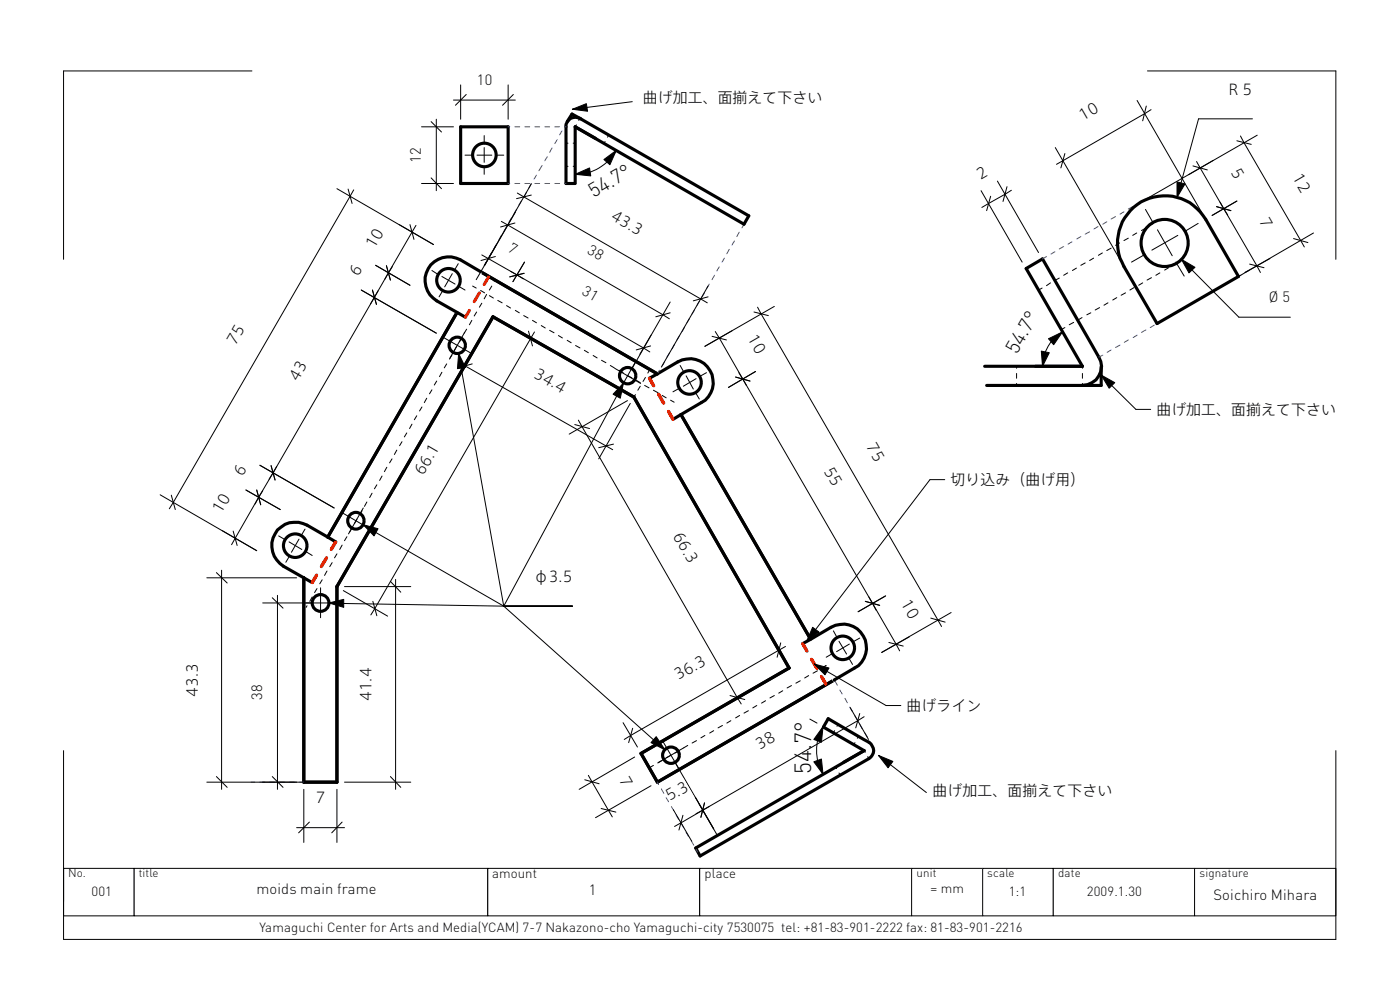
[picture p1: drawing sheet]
<svg xmlns="http://www.w3.org/2000/svg" width="297mm" height="210mm" viewBox="0 0 297 210" stroke-linecap="round" stroke-linejoin="round" font-family="sans-serif">
<path d="M13.5 184.2h15v10.1h-15z" fill="none" stroke="#000" stroke-width=".21"/>
<path d="M28.5 184.2h75v10.1h-75z" fill="#fff"/>
<path d="M28.5 184.2h75v10.1h-75z" fill="none" stroke="#000" stroke-width=".21"/>
<path d="M103.5 184.2h44.9v10.1h-44.9z" fill="#fff"/>
<path d="M103.5 184.2h44.9v10.1h-44.9z" fill="none" stroke="#000" stroke-width=".21"/>
<path d="M148.4 184.2h45v10.1h-45z" fill="#fff"/>
<path d="M148.4 184.2h45v10.1h-45z" fill="none" stroke="#000" stroke-width=".21"/>
<path d="M193.4 184.2h15.1v10.1h-15.1z" fill="#fff"/>
<path d="M193.4 184.2h15.1v10.1h-15.1z" fill="none" stroke="#000" stroke-width=".21"/>
<path d="M208.5 184.2h15v10.1h-15z" fill="#fff"/>
<path d="M208.5 184.2h15v10.1h-15z" fill="none" stroke="#000" stroke-width=".21"/>
<path d="M223.5 184.2h29.9v10.1h-29.9z" fill="#fff"/>
<path d="M223.5 184.2h29.9v10.1h-29.9z" fill="none" stroke="#000" stroke-width=".21"/>
<path d="M253.4 184.2h30v10.1h-30z" fill="#fff"/>
<path d="M53.4 15h-39.9v40M243.4 15h40v40M13.5 159.2v40.1h269.9v-40.1M253.4 184.2h30v10.1h-30z" fill="none" stroke="#000" stroke-width=".21"/>
<g fill="#fff">
<path d="M214 188.3h3.7v3.5h-3.7z"/>
<path d="M230.6 188.3h11.6v3.5h-11.6z"/>
<path d="M19.4 188.3h4.4v3.5h-4.4z"/>
<path d="M257.4 188.5h22v4h-22z"/>
<path d="M124.9 187.5h1.7v4h-1.7z"/>
<path d="M54.4 187.4h25.5v4h-25.5z"/>
</g>
<path d="M102 57.6l-5 8.7M139.5 79.3l5 8.6M69.5 113.9l-5 8.7M172 135.6l5 8.7" fill="none" stroke="#fff" stroke-width=".66"/>
<path d="M102 57.6l37.5 21.7M97 66.3l-27.5 47.6M144.5 87.9l27.5 47.7M64.5 122.6v43.3h7v-41.5l33.1-57.2 29.9 17 32.9 57.5-31.4 18.1 3.5 6.1 37.5-21.6" fill="none" stroke="#000" stroke-width=".66"/>
<g fill="none" stroke="#082ae4" stroke-width=".21">
<path d="M112.7 38.9l-.5 1M113.8 37.1l-.5 .9M114.5 36l-.2 .2M102.1 57.3l-.1 .3M103.2 55.4l-.5 1M104.2 53.7l-.5 .8M105.3 51.8l-.5 .8M106.4 49.9l-.5 1M107.5 48.2l-.5 .8M108.5 46.3l-.5 .8M109.6 44.4l-.5 1M110.6 42.7l-.5 .8"/>
<path d="M111.7 40.8l-.5 .9M177 144.3l.1 .1M177.1 144.5l.6 .9M178.2 146.4l.5 .8M179.3 148.1l.5 1M180.3 150l.5 .9M181.4 151.9l.5 .8M182.4 153.6l.5 1M183.5 155.5l.5 .9M184.5 157.4l.5 .8M53.3 165.9h.7M55.1 165.9h1.1"/>
<path d="M57.3 165.9h1M59.4 165.9h1M61.5 165.9h1M63.6 165.9h.9"/>
</g>
<g fill="none" stroke="#000" stroke-width=".21">
<path d="M105 59.4l-.2 .3M106.4 47l35.6 20.6M109.2 47.3l-3 .9M109.3 45l-8.3 14.3M93.7 79l-.5 .9M94.8 77.2l-.5 .8M95.9 75.3l-.5 .9M96.9 73.5l-.5 .9M98 71.7l-.5 .8M99 69.8l-.5 .9M100.1 68l-.5 .9M100.3 60.7l.7 .4"/>
<path d="M101.1 66.2l-.5 .8M102 61.6l.8 .5M102.2 64.3l-.5 .9M103.2 62.5l-.5 .9M103.8 62.7l.9 .5M104.3 60.7l-.5 .8M105.6 63.7l.9 .5M107.5 64.8l.8 .5M109.3 65.8l.9 .6M111.1 67l.9 .5M113 68l.8 .5M114.8 69.1l.9 .5"/>
<path d="M116.6 70.1l.9 .5M118.5 71.2l.8 .5M120.3 72.2l.9 .5M122.1 73.3l.9 .5M124 74.3l.8 .5M125.8 75.4l.9 .5M127.6 76.4l.9 .5M129.5 77.5l.8 .5M131.3 78.5l.9 .6M133.1 79.7l.9 .5M137.9 78.4l-.5 .7M142.2 64.1l-8.2 14.3"/>
<path d="M142.2 66.4l-3.1 .8M82.1 99.1l-.5 1M83.2 97.3l-.5 .9M84.2 95.5l-.5 .9M85.3 93.7l-.5 .9M86.3 91.8l-.5 .9M87.4 90l-.5 .9M88.4 88.2l-.5 .8M89.5 86.3l-.5 .9M90.5 84.5l-.5 .9M91.6 82.7l-.5 .8M92.6 80.8l-.5 .9"/>
<path d="M134.8 83.7l-.4 .7M135 80.7l.8 .5M135.8 81.9l-.5 .9M136.8 81.8l.9 .5M136.9 80.1l-.5 .8M138.6 82.8l1 .5M140.5 83.9l.8 .5M142.3 84.9l.7 .4M70.5 119.4l-.5 .8M71.5 117.5l-.5 .8M72.6 115.6l-.5 1M73.6 113.9l-.5 .8"/>
<path d="M74.7 112l-.5 .8M75.7 110.1l-.5 1M76.8 108.4l-.5 .8M77.8 106.5l-.5 .9M78.9 104.6l-.5 1M79.9 102.8l-.5 .9M81 101l-.5 .9M65.1 128.5l-.1 .3M66.2 126.6l-.5 1M67.2 124.9l-.5 .8M68.3 123l-.5 .8M69.4 121.1l-.5 1"/>
<path d="M144 159.2l-.8 .5M145.9 158.1l-.8 .5M147.8 157.1l-1 .5M149.5 156l-.8 .5M151.4 155l-.8 .5M153.3 153.9l-1 .5M155 152.9l-.8 .5M156.9 151.8l-.8 .5M158.8 150.8l-1 .5M160.5 149.7l-.8 .5M162.4 148.7l-.8 .5M164.3 147.6l-1 .5"/>
<path d="M166.1 146.5l-.9 .5M167.9 145.4l-.9 .5M169.8 144.4l-1 .5M171.6 143.3l-.9 .5M173.4 142.3l-.9 .5M175.2 141.2l-.9 .5M175.3 141.2l-.2 .1M138.6 162.4l-.8 .5M140.4 161.4l-.8 .5M142.3 160.3l-1 .5"/>
</g>
<g fill="none" stroke="#000" stroke-width=".66" stroke-linecap="butt">
<circle cx="133.2" cy="79.7" r="1.74"/>
<circle cx="68" cy="127.9" r="1.78"/>
<circle cx="142.4" cy="160.2" r="1.76"/>
</g>
<path d="M125.6 51.6l2.8 1.7-2.1 3.4-2.8-1.6z" fill="#fff"/>
<path d="M55.7 127.9h10.7M57.8 126.8l2.2 2.2M58.9 126.3v41.1M55.7 165.9h10.7M57.8 164.7l2.2 2.3" fill="none" stroke="#000" stroke-width=".21"/>
<path d="M53.4 145.3h3.9v3.3h-3.9z" fill="#fff"/>
<path d="M102.2 54.1l8.8 5.1M105.1 54.4l-3.1 .9M105.2 52.1l-2.4 4.2M111.2 58l-3.1 .7M111.3 55.6l-2.5 4.2" fill="none" stroke="#000" stroke-width=".21"/>
<path d="M108.7 51.4l1.4 .8-2 3.4-1.4-.8z" fill="#fff"/>
<path d="M108.3 57.6l29.6 17.1M111.2 58l-3.1 .7M111.3 55.6l-2.5 4.2M138 73.4l-3 .8M138.1 71.1l-2.4 4.1" fill="none" stroke="#000" stroke-width=".21"/>
<path d="M124.5 60.4l2.8 1.7-2.1 3.4-2.8-1.6z" fill="#fff"/>
<path d="M102 57.6l-4.4-2.5a5 5 0 0 0-6.8 1.9 5 5 0 0 0 1.8 6.8l6.1 3.5M137.8 80.2l6-3.4a5 5 0 0 1 6.8 1.8 5 5 0 0 1-1.8 6.8l-6 3.6M71.2 115l-6.1-3.6a5 5 0 0 0-6.8 1.9 5 5 0 0 0 1.8 6.8l6.1 3.5M170.3 136.5l6-3.4a5 5 0 0 1 6.8 1.8 5 5 0 0 1-1.8 6.8l-4.3 2.6" fill="none" stroke="#000" stroke-width=".66"/>
<g fill="none" stroke="#000" stroke-width=".66" stroke-linecap="butt">
<circle cx="95.1" cy="59.5" r="2.5"/>
<circle cx="146.3" cy="81.1" r="2.5"/>
<circle cx="62.6" cy="115.8" r="2.5"/>
<circle cx="178.8" cy="137.4" r="2.5"/>
</g>
<g fill="none" stroke="#000" stroke-width=".21">
<path d="M91.6 57.4l1.5 .9M93.7 58.7l2.8 1.6M95.9 58.1l-1.6 2.8M97.2 55.9l-.8 1.5M94 61.5l-.8 1.5M97.2 60.7l1.5 .8M144.3 77.5l.8 1.6M145.6 79.7l1.5 2.8M149.9 79.1l-1.5 .8M144.3 82.3l-1.5 .8M147.5 83.2l.9 1.4M147.7 80.3l-2.7 1.6"/>
<path d="M59.1 113.7l1.5 .8M61.3 115l2.7 1.6M61.5 117.8l-.9 1.5M63.4 114.4l-1.6 2.8M64.7 116.9l1.5 .9M64.7 112.2l-.8 1.5M176.7 138.6l-1.4 .8M176.8 133.8l.9 1.6M178 136l1.6 2.7M180 139.5l.9 1.4M180.2 136.6l-2.7 1.6M182.4 135.4l-1.5 .8"/>
<path d="M172.7 140.9l3.2 .8-.9 1.5zM173 141l-.3-.1 15.3 8.8h3.1"/>
</g>
<g fill="none" stroke="#082ae4" stroke-width=".21">
<path d="M115 35.1l-.5 .9M116.1 33.3l-.5 .8M117.1 31.4l-.5 .9M118.2 29.6l-.5 .9M119.2 27.7l-.5 .9M120.3 25.9l-.5 .9M151.6 58.4l-.5 .9M152.6 56.6l-.5 .9M153.7 54.8l-.5 .8M154.7 52.9l-.5 .9M155.8 51.1l-.5 .9M156.8 49.3l-.5 .9"/>
<path d="M157.8 47.6l-.4 .7M139.9 78.5l-.4 .8M141 76.8l-.5 .8M142 74.9l-.5 .9M143.1 73l-.5 1M144.1 71.3l-.5 .8M145.2 69.4l-.5 .9M146.2 67.6l-.5 .9M147.3 65.8l-.5 .8M148.4 63.9l-.6 .9M149.5 62.1l-.6 .9M150.5 60.3l-.5 .8"/>
</g>
<g fill="none" stroke="#e62200" stroke-width=".66">
<path d="M103.7 58.7l-1 1.6M99.6 65.8l-.9 1.5M101.7 62.1l-1.1 1.9M138.6 81.8l-.8-1.6 .9 1.7M140.7 85.5l-1-1.9 1.1 1.9M141.8 87.4l.9 1.4M141.8 87.3l1 1.7M70.3 116.5l.9-1.5-.9 1.6M67.2 122.1l-.9 1.4M67.2 122l-1 1.6M68.2 120.1l1.1-1.8-1.1 1.9M171.1 138l-.8-1.5 .9 1.7"/>
<path d="M172.1 139.8l1.2 2M174.3 143.5l.9 1.6-.9-1.4"/>
</g>
<path d="M172.7 140.9l3.2 .8-.9 1.5z" fill="#000"/>
<path d="M192.3 148.1h16.2v6.3h-16.2z" fill="#fff"/>
<path d="M200.4 101.7h-3.1l-26.2 34.3 .2-.2M172.4 133.1l1.4 1-2.7 1.9z" fill="none" stroke="#000" stroke-width=".21"/>
<path d="M172.4 133.1l1.4 1-2.7 1.9z" fill="#000"/>
<g fill="#fff">
<path d="M201.6 100.1h28.9v6.4h-28.9z"/>
<path d="M126.1 84.8h1.1v6.4h-1.1z"/>
</g>
<path d="M175.7 152.5l-1 1.7 8.6 5M183.3 159.2l-35.7 20.7M183.3 159.2l-4.3 2.5M184.3 157.5a1.99 1.99 0 0 1 0 3.4l-35.8 20.7" fill="none" stroke="#000" stroke-width=".66"/>
<path d="M175.7 152.5l8.6 5z" fill="#fff"/>
<path d="M120.1 26.9a1.95 1.95 0 0 1 2.9-1.8l35.9 20.7M120.1 38.9h1.8M122 26.9l35.8 20.7M122 26.9l4.3 2.5M122 26.9v12M175.7 152.5l8.6 5M147.6 179.9l.9 1.7" fill="none" stroke="#000" stroke-width=".66"/>
<g fill="none" stroke="#000" stroke-width=".21">
<path d="M171.8 152.5l1.5 .9M174.6 154.2l-.3 3.3-1.6-.6zM174.6 154.2a10 10 0 0 0 0 10M177.1 155l-.3 .4M177.8 153.7l-.2 .4M181.4 157.5l-.3 .5M182.1 156.2l-.2 .4M183.3 159.2l.3 .4M172.7 161.6l1.6-.6 .3 3.2zM177.2 162.7l.3 .3M177.7 162.5l-5.9 3.3M178 164l.2 .4"/>
<path d="M184.1 160.5l.2 .4"/>
</g>
<path d="M174.6 154.2l-.3 3.3-1.6-.6zM172.7 161.6l1.6-.6 .3 3.2z" fill="#000"/>
<path d="M139.5 165.9l.2 .5M140.3 167.4l.5 .9M141.3 169.2l.5 .9M142.4 171.1l.5 .8M143.4 172.9l.6 .9M144.5 174.7l.6 .9M145.6 176.6l.5 .8M146.7 178.4l.5 .9M147.7 180.2l.3 .5" fill="none" stroke="#082ae4" stroke-width=".21"/>
<path d="M120.1 26.9v12z" fill="#fff"/>
<path d="M120.1 26.9v12" fill="none" stroke="#000" stroke-width=".66"/>
<path d="M122 37l3.1-1.4 .2 1.7zM122.3 26.5l-.3 .4M123 25.1l-.2 .4M127.8 30.2l5.7 3.3M128.1 33.8l2.6-1.9-1.3 3zM128.4 30l-.3 .4M129.1 28.7l-.2 .4M130.7 31.9a9.9 9.9 0 0 1-8.7 5.1" fill="none" stroke="#000" stroke-width=".21"/>
<path d="M122 37l3.1-1.4 .2 1.7zM128.1 33.8l2.6-1.9-1.3 3z" fill="#000"/>
<path d="M124.4 39.4l8.3-4.7 2.6 4.6-8.3 4.7z" fill="#fff"/>
<g fill="none" stroke="#000" stroke-width=".21">
<path d="M97.7 18v7.3M107.8 18v7.3M96.2 21.2h13.1M98.7 32.9h1.7M98.9 20l-2.3 2.3M101.2 32.9h3.1M102.7 28.8v1.7M102.7 31.3v3.1M102.7 35.3v1.7M105.2 32.9h1.7M108.9 20l-2.3 2.3M120.1 35.3h.4"/>
<path d="M120.1 30.4h.4M121.6 35.3h.4M121.6 30.4h.4"/>
</g>
<path d="M97.7 26.9h10.1v12h-10.1zM158.9 45.8l-1.1 1.8" fill="none" stroke="#000" stroke-width=".66"/>
<circle cx="102.8" cy="32.9" r="2.5" fill="none" stroke="#000" stroke-width=".66" stroke-linecap="butt"/>
<g fill="none" stroke="#082ae4" stroke-width=".21">
<path d="M107.8 38.9h.3M107.8 26.9h.3M109.2 38.9h1.1M109.2 26.9h1.1M111.4 38.9h1M111.4 26.9h1M113.5 38.9h1M113.5 26.9h1M115.6 38.9h1M115.6 26.9h1M117.7 38.9h1M117.7 26.9h1"/>
<path d="M119.8 38.9h.3M119.8 26.9h.3"/>
</g>
<path d="M101.1 15.6h3.3v4h-3.3z" fill="#fff"/>
<path d="M89.4 26.9h6.8M89.4 38.9h6.8M91.5 25.8l2.2 2.2M91.5 37.7l2.2 2.3M92.6 25.3v15.1" fill="none" stroke="#000" stroke-width=".21"/>
<path d="M87 31.2h4v3.3h-4z" fill="#fff"/>
<path d="M121.4 23.2l3-1.2 .3 1.6zM122.9 23l-1.2 .2M134.1 21.6l-12.7 1.6" fill="none" stroke="#000" stroke-width=".21"/>
<path d="M121.4 23.2l3-1.2 .3 1.6z" fill="#000"/>
<path d="M136.1 19.1h38.3v6.4h-38.3z" fill="#fff"/>
<path d="M62.9 175.6h10.2M64.5 167.4v11.3M65.6 174.4l-2.2 2.3M71.5 167.4v11.3M72.6 174.4l-2.2 2.3" fill="none" stroke="#000" stroke-width=".21"/>
<path d="M66.9 167.6h2.1v6.4h-2.1z" fill="#fff"/>
<path d="M183.6 127.6l3 .8M184.3 126.6l6.6 11.5M187.9 126.4l-5.8 3.4M188.6 136.3l3 .8M192.9 135.1l-5.9 3.3" fill="none" stroke="#000" stroke-width=".21"/>
<path d="M187.9 129.7l5.5-3.1 2.1 3.6-5.5 3.1z" fill="#fff"/>
<path d="M130.4 78.1l5.5 3.2M134.7 76.9l-3.1 5.5M43.9 122.6h19M45.9 121.5l2.3 2.2M47 121v46.4M64.9 127.9h6.3M68 124.7v6.3M140.7 157.5l3.3 5.5M145.1 158.6l-5.5 3.2M43.9 165.9h19M45.9 164.7l2.3 2.3" fill="none" stroke="#000" stroke-width=".21"/>
<path d="M39.1 140.7h6.4v7.1h-6.4z" fill="#fff"/>
<path d="M47.2 112.6l7.3 4.2M49.5 112.7l.8 3M52.2 103.9l7.3 4.2M54.5 103.9l.8 3.2M55.7 104.1l-6.6 11.4" fill="none" stroke="#000" stroke-width=".21"/>
<path d="M46.6 104l5.5 3.3-2.1 3.6-5.5-3.2z" fill="#fff"/>
<path d="M55.1 98.7l15.8 9.1M57.5 98.8l.9 3M58.7 99l-4.6 7.9M52.2 103.9l7.3 4.2M54.5 103.9l.8 3.2" fill="none" stroke="#000" stroke-width=".21"/>
<path d="M50.1 98l5.5 3.2-1.1 1.8-5.5-3.1z" fill="#fff"/>
<path d="M76.6 61.5l16 9.2M79 61.5l.9 3.1M80.2 61.7l-23.1 40M55.1 98.7l15.8 9.1M57.5 98.8l.9 3" fill="none" stroke="#000" stroke-width=".21"/>
<path d="M62.8 75.9l5.5 3.2-2.1 3.6-5.5-3.1z" fill="#fff"/>
<path d="M79.7 56.3l7.3 4.2M82 56.4l.8 3M83.2 56.5l-4.6 8M76.6 61.5l16 9.2M79 61.5l.9 3.1" fill="none" stroke="#000" stroke-width=".21"/>
<path d="M74.5 55.6l5.5 3.2-1 1.8-5.5-3.2z" fill="#fff"/>
<path d="M79.7 56.3l7.3 4.2M82 56.4l.8 3M84.7 47.6l7.3 4.3M87 47.6l.8 3.2M88.2 47.8l-6.6 11.4" fill="none" stroke="#000" stroke-width=".21"/>
<path d="M79.1 47.7l5.5 3.2-2.1 3.7-5.5-3.2z" fill="#fff"/>
<path d="M123.2 25.2l-1.9-1-1 1.6M233.6 77.8v4h-4" fill="none" stroke="#000" stroke-width=".66"/>
<path d="M233.6 79.6l2.9 1.6-1.2 1.2zM233.9 79.7l-.3-.1 7.4 7.2h3.1" fill="none" stroke="#000" stroke-width=".21"/>
<path d="M233.6 79.6l2.9 1.6-1.2 1.2z" fill="#000"/>
<path d="M245.3 85.2h38.4v6.4h-38.4z" fill="#fff"/>
<path d="M71.5 40l20.5 11.9M73.9 40.1l.8 3.1M75 40.3l-39.1 67.6M34 105l20.5 11.8M36.3 105.1l.9 3" fill="none" stroke="#000" stroke-width=".21"/>
<path d="M49.6 68.3l5.5 3.2-2 3.6-5.5-3.2z" fill="#fff"/>
<path d="M73.1 124.4h14M82.8 123.3l2.2 2.3M83.9 122.9v44.5M73.1 165.9h14M82.8 164.7l2.2 2.3" fill="none" stroke="#000" stroke-width=".21"/>
<path d="M76 141.6h6.3v7.1h-6.3z" fill="#fff"/>
<path d="M163.7 135.2l2.9 5.1M165.6 136.4l-.7 3M166.6 137.1l-34.2 19.8M132.2 153.3l3 5.2M134.2 154.5l-.8 3" fill="none" stroke="#000" stroke-width=".21"/>
<path d="M142.5 141.9l6.1-3.6 3.2 5.5-6.2 3.6z" fill="#fff"/>
<path d="M124.1 165.4l3 .9M124.8 164.5l5.1 8.8M127.5 171.5l3.2 .8M134.6 160.6l-11.7 6.8M138.1 166.7l-11.8 6.8" fill="none" stroke="#000" stroke-width=".21"/>
<path d="M128.2 167.2l5.5-3.2 1 1.8-5.5 3.2z" fill="#fff"/>
<path d="M142.9 171.8l3.8 6.7M143.2 161.7l9 15.5M144.9 173l-.9 3.1M149.5 170.3l-.8 3.1M150.5 171.1l-7.4 4.2" fill="none" stroke="#000" stroke-width=".21"/>
<path d="M140.7 167.5l4.3-2.4 3.2 5.5-4.4 2.4z" fill="#fff"/>
<path d="M180.4 150.1l3.9 6.8M182.4 151.4l-.9 3M183.3 152l-35.6 20.6M147.5 169.1l3.9 6.7M149.5 170.3l-.8 3.1" fill="none" stroke="#000" stroke-width=".21"/>
<path d="M159.8 156.5l3.5-2.1 3.3 5.5-3.7 2.1z" fill="#fff"/>
<path d="M121.9 90.1l3.2 .8M122.7 89.1l34.5 60.2M133.1 85l-12.3 7.1M154.9 147.6l3.1 .8M166.1 142.5l-12.4 7.1" fill="none" stroke="#000" stroke-width=".21"/>
<path d="M139.6 115.4l5.5-3.2 3.5 6.1-5.5 3.3z" fill="#fff"/>
<path d="M97.3 76.9l32.7 18.5M100.2 77.2l-3.1 .8M103.7 68.6l-6.7 11.7M130.2 94.2l-3.2 .8M133.7 85.6l-6.7 11.7" fill="none" stroke="#000" stroke-width=".21"/>
<path d="M114.4 77.4l6.3 3.5-3.2 5.6-6.2-3.5z" fill="#fff"/>
<path d="M105.9 68l9.4 5.4M112.1 70.3l.9 3.1M113.4 70.4l-34.7 60.1M72.8 125.3l9.4 5.4M79.1 127.6l.8 3" fill="none" stroke="#000" stroke-width=".21"/>
<path d="M91 93.4l5.5 3.2-3.6 6.2-5.5-3.3z" fill="#fff"/>
<path d="M151.1 71.4l3 .7M151.7 70.3l6.6 11.5M155.3 70.2l-5.8 3.3M156.1 80l3 .8M160.3 78.8l-5.8 3.4" fill="none" stroke="#000" stroke-width=".21"/>
<path d="M155.4 73.5l5.5-3.2 2.1 3.6-5.5 3.2z" fill="#fff"/>
<path d="M156.1 80l3 .8M156.7 79.1l29.2 50.3M160.3 78.8l-5.8 3.4M183.6 127.6l3 .8M187.8 126.5l-5.7 3.3" fill="none" stroke="#000" stroke-width=".21"/>
<path d="M171.6 101.6l5.5-3.2 2.2 3.7-5.5 3.1z" fill="#fff"/>
<path d="M160 66.2l3 .8M160.7 65.2l39 67.7M164.3 65l-14.8 8.5M197.5 131.1l3 .9M201.8 129.9l-14.8 8.5" fill="none" stroke="#000" stroke-width=".21"/>
<path d="M180.6 96.4l5.4-3.1 2.2 3.6-5.6 3.2z" fill="#fff"/>
<path d="M112.7 39l-9.9 17.3M109.7 41l40.4 23.2M112.7 41.4l-3.1 .7M150.2 60.7l-9.9 17.2M150.2 63l-3.1 .8" fill="none" stroke="#000" stroke-width=".21"/>
<g fill="#fff">
<path d="M130.7 43.9l6.2 3.6-3.1 5.5-6.2-3.6z"/>
<path d="M197.5 166h38.4v6.4h-38.4z"/>
</g>
<path d="M94.3 71.7l5.5 3.1M98.6 70.5l-3.2 5.5M72.7 108.9l5.6 3.2M77.1 111.3l3.1 .9-.8 1.5zM77.1 107.8l-3.2 5.5M78.3 112.2l28.6 16.4h14.5M186.4 160.3l3 1.2-1 1.4zM186.4 160.3l10.1 7.8M186.6 160.4l1 .8" fill="none" stroke="#000" stroke-width=".21"/>
<path d="M77.1 111.3l3.1 .9-.8 1.5zM186.4 160.3l3 1.2-1 1.4z" fill="#000"/>
<g fill="none" stroke="#000" stroke-width=".66" stroke-linecap="butt">
<circle cx="97" cy="73.3" r="1.74"/>
<circle cx="75.5" cy="110.5" r="1.76"/>
</g>
<path d="M113.2 120.6h8.2v6.4h-8.2z" fill="#fff"/>
<path d="M97.3 75l1.4 3-1.7 .2z" fill="#000"/>
<path d="M97.3 75l1.4 3-1.7 .2zM97.6 76.5l9.3 52.1h14.5" fill="none" stroke="#000" stroke-width=".21"/>
<path d="M113.2 120.6h8.2v6.4h-8.2z" fill="#fff"/>
<path d="M69.8 127.9l3.1-.8v1.7z" fill="#000"/>
<path d="M69.8 127.9l3.1-.8v1.7zM71.3 128l35.6 .6h14.5" fill="none" stroke="#000" stroke-width=".21"/>
<path d="M113.2 120.6h8.2v6.4h-8.2z" fill="#fff"/>
<path d="M132.3 81.3l-.7 3.2-1.5-.9z" fill="#000"/>
<path d="M131.6 82.6l-24.7 46h14.5M132.3 81.3l-.7 3.2-1.5-.9z" fill="none" stroke="#000" stroke-width=".21"/>
<path d="M113.2 120.6h8.2v6.4h-8.2z" fill="#fff"/>
<path d="M139.2 156.3l1.9 2.8-3-1.6z" fill="#000"/>
<path d="M121.4 128.6h-14.5l33 29.5M139.2 156.3l1.9 2.8-3-1.6z" fill="none" stroke="#000" stroke-width=".21"/>
<path d="M113.2 120.6h8.2v6.4h-8.2z" fill="#fff"/>
<path d="M221.2 54.9l-3.5 2.1 11.9 20.7h-20.7M233.1 75.8a4 4 0 0 1-3.5 6h-20.3" fill="none" stroke="#000" stroke-width=".66"/>
<path d="M221.2 54.9l11.9 20.9z" fill="#fff"/>
<path d="M221.2 54.9l11.9 20.9" fill="none" stroke="#000" stroke-width=".66"/>
<path d="M215.7 77.7v.4M215.7 79.2v1M218 77.7h.1M220.9 74.5l1.7 .3-1.4 2.9zM222.4 71.9l3-1.5-1.9 2.7zM225.4 70.4a8.6 8.6 0 0 0-4.2 7.3M229.6 77.7v.4M229.6 79.2v1M215.7 81.3v.5M229.6 81.3v.5" fill="none" stroke="#000" stroke-width=".21"/>
<path d="M220.9 74.5l1.7 .3-1.4 2.9zM222.4 71.9l3-1.5-1.9 2.7z" fill="#000"/>
<path d="M217.9 65.5l4.5 2.6-4.7 8.3-4.6-2.6z" fill="#fff"/>
<g fill="none" stroke="#000" stroke-width=".21">
<path d="M224.7 59l-.9 .5M226.5 57.9l-.8 .5M228.4 56.9l-.9 .5M230.2 55.8l-.9 .5M232 54.8l-.8 .5M233.9 53.7l-.9 .5M235.7 52.6l-.9 .5M237.5 51.5l-.8 .5M239.4 50.5l-1 .5M241.2 49.4l-.9 .5M243 44.4l1.7 3-.8 .4M243 48.4l-.8 .5"/>
<path d="M243 53.9l-2.9 1.7M244.3 58.9l-.9 .5M245.6 48.7l3.1 5.6M246.1 57.9l-.9 .5M247.9 56.8l-.8 .5M249.4 55.6l1.8 3M249.6 55.9l-.7 .4M249.9 49.9l-5.5 3.2M250.6 55l2.9 1.7-1.3 1.2zM251.7 56.1l11.1 11.2h10.9M254.2 47.4l-3 1.8M221.1 61.1l-.8 .4"/>
<path d="M222.9 60l-.9 .6M225.9 69.5l-.8 .4M227.8 68.4l-1 .5M229.6 67.4l-.9 .5M231.4 66.4l-.8 .4M233.3 65.3l-1 .5M235.1 64.2l-.9 .5M236.9 63.1l-.8 .5M238.8 62.1l-1 .5M240.6 61l-.9 .5M242.4 60l-.8 .5"/>
</g>
<g fill="none" stroke="#082ae4" stroke-width=".21">
<path d="M222 54.4l-.8 .5M223.8 53.4l-.9 .5M225.7 52.3l-1 .5M227.4 51.3l-.8 .5M229.3 50.2l-.8 .5M231.2 49.2l-1 .5M232.9 48.1l-.8 .5M234.8 47.1l-.8 .5M236.7 46l-1 .5M238.4 44.9l-.8 .5M240.3 43.8l-.9 .5M242.1 42.8l-.9 .5"/>
<path d="M261.4 59.4l-.9 .5M263.2 58.4l-.8 .5M264.9 57.4l-.7 .4M234 75.3l-.9 .5M235.7 74.2l-.8 .5M237.6 73.2l-.9 .5M239.4 72.1l-.9 .5M241.2 71.1l-.8 .5M243.1 70l-.9 .5M244.9 69l-.9 .5M246.7 67.9l-.8 .5M248.6 66.9l-.9 .5"/>
<path d="M250.4 65.8l-.9 .5M252.2 64.7l-.8 .6M254.1 63.6l-.9 .6M255.9 62.6l-.9 .5M257.7 61.5l-.8 .5M259.6 60.5l-.9 .5"/>
</g>
<path d="M255.8 46.5l6.9 12.2-17.2 9.9-7.1-12.1" fill="none" stroke="#000" stroke-width=".66"/>
<circle cx="247.1" cy="51.5" r="5" fill="none" stroke="#000" stroke-width=".66" stroke-linecap="butt"/>
<path d="M250.6 55l2.9 1.7-1.3 1.2z" fill="#000"/>
<path d="M269.2 61.7h4.5v4h-4.5z" fill="#fff"/>
<path d="M211.6 38.4l8.7 15.2M213.6 39.6l-.8 3.1M208.1 40.4l8.8 15.2M210.2 41.6l-.9 3.1M214.6 40.4l-6.3 3.6" fill="none" stroke="#000" stroke-width=".21"/>
<path d="M206.6 35.8l1.8-1 3.2 5.5-1.9 1z" fill="#fff"/>
<path d="M253.1 35.2l3 .8M253.9 34.3l6.6 11.3M257.4 34l-5.2 3.1M258.1 43.8l3 .9M262.4 42.7l-5.2 3" fill="none" stroke="#000" stroke-width=".21"/>
<path d="M258 38.2l5.5-3.1 1 1.8-5.5 3.1z" fill="#fff"/>
<path d="M258.1 43.8l3 .9M258.8 42.9l8.6 14.9M262.4 42.7l-5.2 3M265.1 56l3.1 .8M269.4 54.8l-5.3 3" fill="none" stroke="#000" stroke-width=".21"/>
<path d="M264 48.7l5.5-3.3 1 1.9-5.5 3.1z" fill="#fff"/>
<path d="M255.8 46.5a10 10 0 0 0-13.7-3.7 10 10 0 0 0-3.7 13.7" fill="none" stroke="#000" stroke-width=".66"/>
<path d="M223.9 31.3l13.8 23.9M225.9 32.6l-.8 3M241.2 21.3l13.8 23.8M243.2 22.5l-.8 3.1M244.2 23.3l-20.1 11.6" fill="none" stroke="#000" stroke-width=".21"/>
<path d="M228.4 23.3l3.6-2.2 3.1 5.5-3.6 2.2z" fill="#fff"/>
<path d="M262.4 29.9l3.1 .7M263.2 28.9l13.5 23.5M266.7 28.7l-23.3 13.4M274.4 50.6l3.1 .9M278.7 49.4l-23.2 13.5" fill="none" stroke="#000" stroke-width=".21"/>
<path d="M271 39.3l5.5-3.2 2.1 3.7-5.5 3.2z" fill="#fff"/>
<path d="M249.7 38.6l1.7 .4-1.7 2.9z" fill="#000"/>
<path d="M249.7 38.6l1.7 .4-1.7 2.9zM265.7 25.2h-11.4l-4.2 15.2" fill="none" stroke="#000" stroke-width=".21"/>
<path d="M260.6 17.3h5.1v6.4h-5.1z" fill="#fff"/>
<text font-size="4.9" x="172.1" y="164.3" transform="rotate(-90 172.1 164.3)">54.7°</text>
<g font-size="4.2">
<text x="125.9" y="42.1" transform="rotate(-30 125.9 42.1)">54.7°</text>
<text x="215.7" y="75.4" transform="rotate(-60 215.7 75.4)">54.7°</text>
</g>
<g font-size="3.1">
<text x="101.1" y="17.9">10</text>
<text x="136.4" y="21.9">曲げ加工、面揃えて下さい</text>
<text x="260.6" y="20.2">R 5</text>
<text x="229.7" y="25.7" transform="rotate(-30 229.7 25.7)">10</text>
<text x="89.3" y="34.5" transform="rotate(-90 89.3 34.5)">12</text>
<text x="208" y="38.3" transform="rotate(-30 208 38.3)">2</text>
<text x="261.1" y="36.5" transform="rotate(60 261.1 36.5)">5</text>
<text x="274.1" y="37.6" transform="rotate(60 274.1 37.6)">12</text>
<text x="129.4" y="46.4" transform="rotate(30 129.4 46.4)">43.3</text>
<text x="267.1" y="46.9" transform="rotate(60 267.1 46.9)">7</text>
<text x="79.5" y="52.8" transform="rotate(-60 79.5 52.8)">10</text>
<text x="107.6" y="53.3" transform="rotate(30 107.6 53.3)">7</text>
<text x="124.4" y="53.6" transform="rotate(30 124.4 53.6)">38</text>
<text x="76" y="58.8" transform="rotate(-60 76 58.8)">6</text>
<text x="123.3" y="62.4" transform="rotate(30 123.3 62.4)">31</text>
<text x="269.2" y="64">Ø 5</text>
<text x="158.5" y="71.7" transform="rotate(60 158.5 71.7)">10</text>
<text x="50" y="73.3" transform="rotate(-60 50 73.3)">75</text>
<text x="63.2" y="80.9" transform="rotate(-60 63.2 80.9)">43</text>
<text x="113.1" y="79.9" transform="rotate(30 113.1 79.9)">34.4</text>
<text x="245.3" y="88.1">曲げ加工、面揃えて下さい</text>
<text x="183.7" y="94.7" transform="rotate(60 183.7 94.7)">75</text>
<text x="51.4" y="101.3" transform="rotate(-60 51.4 101.3)">6</text>
<text x="89.8" y="101" transform="rotate(-60 89.8 101)">66.1</text>
<text x="174.7" y="99.8" transform="rotate(60 174.7 99.8)">55</text>
<text x="201.6" y="103">切り込み（曲げ用）</text>
<text x="46.9" y="109.1" transform="rotate(-60 46.9 109.1)">10</text>
<text x="142.7" y="113.6" transform="rotate(60 142.7 113.6)">66.3</text>
<text x="113.2" y="123.4">φ3.5</text>
<text x="191.1" y="127.9" transform="rotate(60 191.1 127.9)">10</text>
<text x="42" y="147.8" transform="rotate(-90 42 147.8)">43.3</text>
<text x="55.6" y="148.6" transform="rotate(-90 55.6 148.6)">38</text>
<text x="78.8" y="148.8" transform="rotate(-90 78.8 148.8)">41.4</text>
<text x="143.9" y="144.4" transform="rotate(-30 143.9 144.4)">36.3</text>
<text x="192.3" y="150.9">曲げライン</text>
<text x="161.2" y="159" transform="rotate(-30 161.2 159)">38</text>
<text x="131.3" y="165.4" transform="rotate(60 131.3 165.4)">7</text>
<text x="66.9" y="170.4">7</text>
<text x="142" y="170" transform="rotate(-30 142 170)">5.3</text>
<text x="197.8" y="168.8">曲げ加工、面揃えて下さい</text>
<text x="54.4" y="189.7">moids main frame</text>
<text x="124.9" y="189.8">1</text>
<text x="257.4" y="190.8">Soichiro Mihara</text>
</g>
<g font-size="2.8">
<text x="19.4" y="190.1">001</text>
<text x="104.4" y="186.3">amount</text>
<text x="149.5" y="186.3">place</text>
<text x="197.4" y="189.5">= mm</text>
<text x="214" y="190.1">1:1</text>
<text x="230.6" y="190.1">2009.1.30</text>
<text x="55.1" y="197.6">Yamaguchi Center for Arts and Media(YCAM) 7-7 Nakazono-cho Yamaguchi-city 7530075 tel: +81-83-901-2222 fax: 81-83-901-2216</text>
</g>
<g font-size="2.5">
<text x="14.4" y="186">No.</text>
<text x="29.4" y="186">title</text>
<text x="194.4" y="186">unit</text>
<text x="209.4" y="186">scale</text>
<text x="224.5" y="186">date</text>
<text x="254.5" y="186">signature</text>
</g>
</svg>
